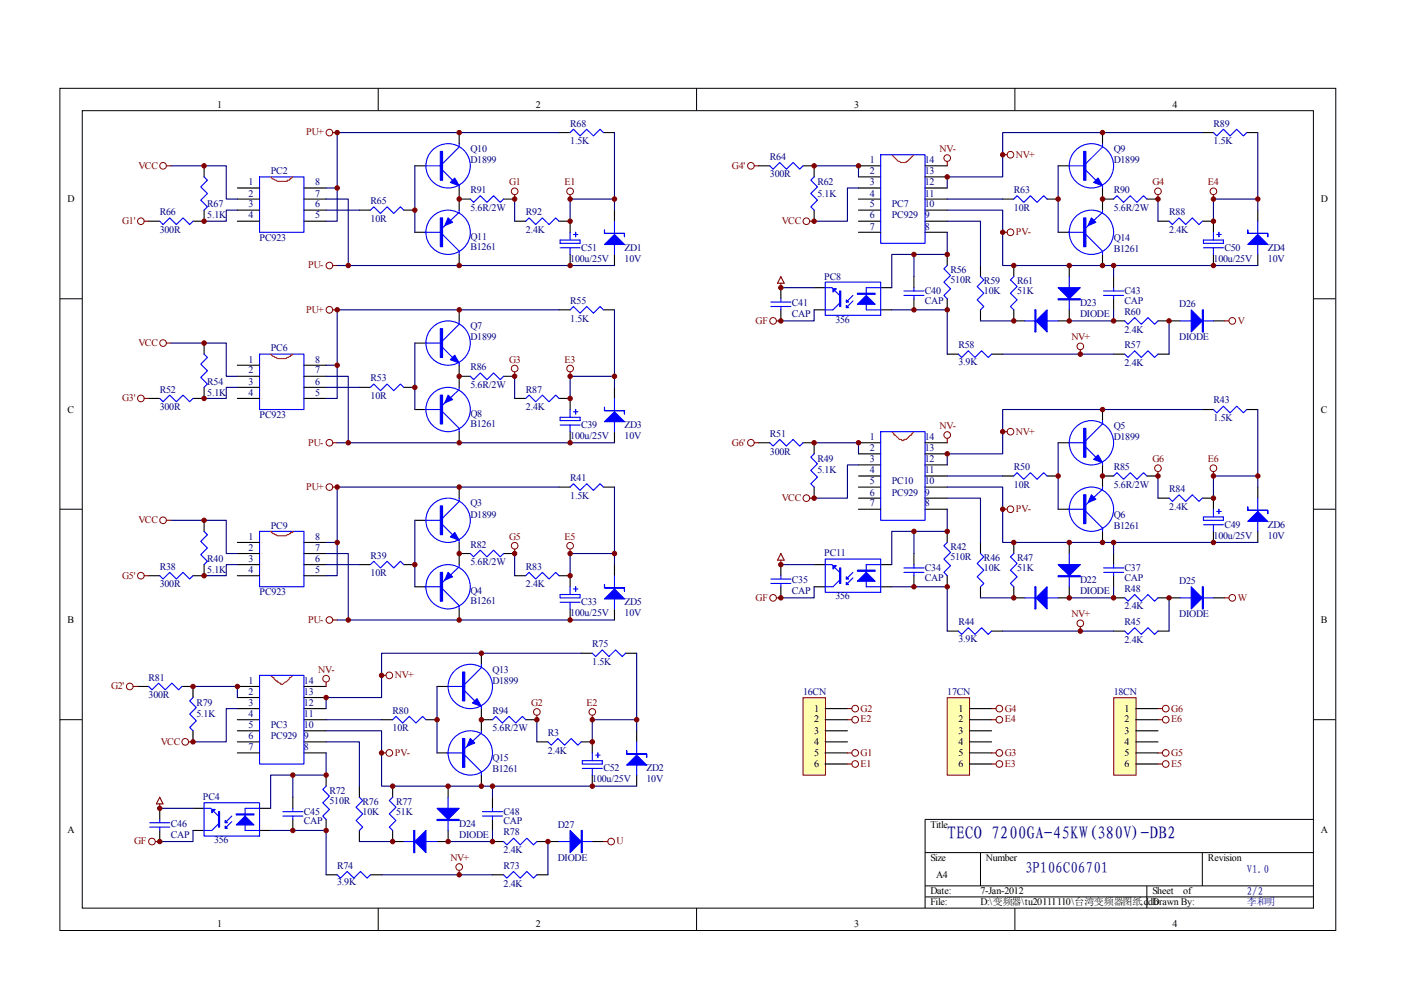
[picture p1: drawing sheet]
<svg xmlns="http://www.w3.org/2000/svg" width="297mm" height="210mm" viewBox="0 0 297 210" stroke-linecap="round" stroke-linejoin="round" font-family="sans-serif">
<g fill="none" stroke="#000" stroke-width=".21">
<path d="M12.7 18.7h270.5v178.6h-270.5zM80.2 18.7v4.7M147.7 18.7v4.7M215.2 18.7v4.7M17.4 23.5h261.1v169h-261.1zM12.7 63.3h4.7M278.4 63.3h4.7M12.7 108h4.7M278.4 108h4.7M12.7 152.6h4.7M278.4 152.6h4.7M278.4 173.7h-82.3v18.8"/>
<path d="M80.2 192.5v4.7M147.7 192.5v4.7M196.1 180.8h82.3M196.1 187.8h82.3M196.1 190.2h82.3M207.9 180.8v7M215.2 192.5v4.7M243.2 187.8v4.7M254.9 180.8v7"/>
</g>
<g fill="none" stroke="#00f" stroke-width=".23">
<path d="M43.3 37.5l.7 .7-1.4 1.4 1.4 1.4-1.4 1.4 1.4 1.5-.7 .7M55 37.5h9.4v11.8h-9.4zM90.3 35.2h3.5M93.8 36.1l2.1 2.1M97.4 30.5v.7l-3.6 3.5M97.4 39.4v.5M120.9 28.1l.7-.7 1.4 1.4 1.4-1.4 1.4 1.4 1.4-1.4 .7 .7M163.2 35.2l.7 .7 1.4-1.4 1.4 1.4 1.4-1.4 1.5 1.4 .7-.7M172.6 37.5l-.7 .7 1.4 1.4-1.4 1.4 1.4 1.4-1.4 1.5 .7 .7M186.7 32.8h9.4v18.8h-9.4zM226.7 35.2h3.5M230.2 36.1l2.1 2.1"/>
<path d="M233.8 30.5v.7l-3.6 3.5M233.8 39.4v.5M257.3 28.1l.7 .7 1.4-1.4 1.4 1.4 1.4-1.4 1.4 1.4 .7-.7M33.9 46.9l.7 .7 1.4-1.4 1.4 1.4 1.4-1.4 1.4 1.4 .7-.7M78.5 44.6l.8-.7 1.4 1.4 1.4-1.4 1.4 1.4 1.4-1.4 .7 .7M90.1 49.3h3.3M93.8 49.7l3.6 3.5v.7M97.4 44.6v.4l-3.6 3.3M99.7 42.2l.7 .7 1.4-1.4 1.4 1.4 1.4-1.4 1.5 1.4 .7-.7M111.5 46.9l.7-.7 1.4 1.4 1.4-1.4 1.4 1.4 1.4-1.4 .7 .7M118.8 50.9h4.2v.7h-4.2zM118.8 52.5h4.2"/>
<path d="M120.9 49.3v1.6M120.9 52.5v1.4M121.6 49.7h.9M122.1 49.3v.9M130.3 46.9v7M175 59.8h11.7v7.1h-11.7zM200.8 56.3l-.7 .7 1.4 1.4-1.4 1.4 1.4 1.4-1.4 1.4 .7 .7M207.9 58.6l.7 .7-1.4 1.5 1.4 1.4-1.4 1.4 1.4 1.4-.7 .7M214.9 42.2l.7-.7 1.5 1.4 1.4-1.4 1.4 1.4 1.4-1.4 .7 .7M214.9 58.6l-.7 .7 1.4 1.5-1.4 1.4 1.4 1.4-1.4 1.4 .7 .7M226.5 49.3h3.3M226.7 58.6v7.1"/>
<path d="M230.2 49.7l3.6 3.5v.7M233.8 44.6v.4l-3.6 3.3M236.1 42.2l.7-.7 1.4 1.4 1.4-1.4 1.4 1.4 1.5-1.4 .7 .7M247.9 46.9l.7 .7 1.4-1.4 1.4 1.4 1.4-1.4 1.4 1.4 .7-.7M255.2 52.5h4.2M255.2 50.9h4.2v.7h-4.2zM257.3 49.3v1.6M257.3 52.5v1.4M258 49.7h.9M258.4 49.3v.9M266.7 46.9v7M43.3 75.1l.7 .7-1.4 1.4 1.4 1.4-1.4 1.4 1.4 1.4-.7 .7"/>
<path d="M55 75.1h9.4v11.7h-9.4zM90.3 72.7h3.5M93.8 73.7l2.1 2.1M97.4 68v.7l-3.6 3.6M97.4 77v.4M99.7 79.8l.7 .7 1.4-1.4 1.4 1.4 1.4-1.4 1.5 1.4 .7-.7M120.9 65.7l.7-.7 1.4 1.4 1.4-1.4 1.4 1.4 1.4-1.4 .7 .7M163.4 64h4.3M163.4 65h4.3M165.6 63.3v.7M165.6 65v.7M175 61h1.4l1.6 1.6"/>
<path d="M178 64.3l-1.4 1.4h-1.6M180.8 62.6l-1.4 1.4M180.8 63.8l-1.4 1.4M186.7 61h-3v4.7h3M191.7 61.7h4.2M191.7 62.6h4.2M193.8 61v.7M193.8 62.6v.7M203.2 75.1l.7 .7 1.4-1.4 1.4 1.4 1.4-1.4 1.4 1.4 .7-.7M217.3 68h7M234 61.7h4.2M234 62.6h4.2"/>
<path d="M236.1 61v.7M236.1 62.6v.7M238.5 75.1l.7 .7 1.4-1.4 1.4 1.4 1.4-1.4 1.4 1.4 .7-.7M238.5 68l.7 .7 1.4-1.4 1.4 1.4 1.4-1.4 1.4 1.4 .7-.7M250.2 68h7.1M33.9 84.5l.7 .7 1.4-1.4 1.4 1.4 1.4-1.4 1.4 1.4 .7-.7M78.5 82.1l.8-.7 1.4 1.4 1.4-1.4 1.4 1.4 1.4-1.4 .7 .7M90.1 86.8h3.3M93.8 87.3l3.6 3.5v.7M97.4 82.1v.5l-3.6 3.3M111.5 84.5l.7-.7 1.4 1.4 1.4-1.4 1.4 1.4 1.4-1.4 .7 .7M118.8 88.5h4.2v.7h-4.2z"/>
<path d="M118.8 90.1h4.2M120.9 86.8v1.7M120.9 90.1v1.4M121.6 87.3h.9M122.1 86.8v1M130.3 84.5v7M163.2 93.9l.7 .7 1.4-1.4 1.4 1.4 1.4-1.4 1.5 1.4 .7-.7M172.6 96.2l-.7 .7 1.4 1.4-1.4 1.4 1.4 1.5-1.4 1.4 .7 .7M186.7 91.5h9.4v18.8h-9.4zM226.7 93.9h3.5M230.2 94.8l2.1 2.1M233.8 89.2v.7l-3.6 3.5"/>
<path d="M233.8 98.1v.5M257.3 86.8l.7 .7 1.4-1.4 1.4 1.4 1.4-1.4 1.4 1.4 .7-.7M43.3 112.7l.7 .7-1.4 1.4 1.4 1.4-1.4 1.4 1.4 1.4-.7 .7M55 112.7h9.4v11.7h-9.4zM78.5 119.7l.8-.7 1.4 1.4 1.4-1.4 1.4 1.4 1.4-1.4 .7 .7M90.3 110.3h3.5M93.8 111.3l2.1 2.1M97.4 105.6v.7l-3.6 3.5M97.4 119.7v.5l-3.6 3.3M97.4 114.5v.5M99.7 117.4l.7 .7 1.4-1.4 1.4 1.4 1.4-1.4 1.5 1.4 .7-.7M120.9 103.3l.7-.7 1.4 1.4 1.4-1.4 1.4 1.4 1.4-1.4 .7 .7"/>
<path d="M175 118.5h11.7v7.1h-11.7zM175 119.7h1.4l1.6 1.7M186.7 119.7h-3v4.7h3M193.8 119.7v.7M200.8 115l-.7 .7 1.4 1.4-1.4 1.4 1.4 1.4-1.4 1.5 .7 .7M207.9 117.4l.7 .7-1.4 1.4 1.4 1.4-1.4 1.4 1.4 1.4-.7 .7M214.9 100.9l.7-.7 1.5 1.4 1.4-1.4 1.4 1.4 1.4-1.4 .7 .7M214.9 117.4l-.7 .7 1.4 1.4-1.4 1.4 1.4 1.4-1.4 1.4 .7 .7M226.5 108h3.3M226.7 117.4v7M230.2 108.4l3.6 3.6v.7M233.8 103.3v.4l-3.6 3.3"/>
<path d="M236.1 100.9l.7-.7 1.4 1.4 1.4-1.4 1.4 1.4 1.5-1.4 .7 .7M236.1 119.7v.7M247.9 105.6l.7 .7 1.4-1.4 1.4 1.4 1.4-1.4 1.4 1.4 .7-.7M255.2 109.6h4.2v.7h-4.2zM255.2 111.3h4.2M257.3 108v1.6M257.3 111.3v1.4M258 108.4h.9M258.4 108v.9M266.7 105.6v7.1M33.9 122.1l.7 .7 1.4-1.4 1.4 1.4 1.4-1.4 1.4 1.4 .7-.7M90.1 124.4h3.3"/>
<path d="M93.8 124.9l3.6 3.5v.7M111.5 122.1l.7-.7 1.4 1.4 1.4-1.4 1.4 1.4 1.4-1.4 .7 .7M118.8 126.1h4.2v.7h-4.2zM118.8 127.7h4.2M120.9 124.4v1.7M120.9 127.7v1.4M121.6 124.9h.9M122.1 124.4v.9M125.6 138.5l.7 .7 1.4-1.4 1.4 1.4 1.4-1.4 1.4 1.4 .7-.7M130.3 122.1v7M163.4 122.8h4.3M163.4 123.7h4.3"/>
<path d="M165.6 122.1v.7M165.6 123.7v.7M178 123l-1.4 1.4h-1.6M180.8 121.4l-1.4 1.4M180.8 122.5l-1.4 1.4M191.7 120.4h4.2M191.7 121.4h4.2M193.8 121.4v.7M203.2 133.8l.7 .7 1.4-1.4 1.4 1.4 1.4-1.4 1.4 1.4 .7-.7M217.3 126.8h7M234 120.4h4.2M234 121.4h4.2"/>
<path d="M236.1 121.4v.7M238.5 133.8l.7 .7 1.4-1.4 1.4 1.4 1.4-1.4 1.4 1.4 .7-.7M238.5 126.8l.7 .7 1.4-1.4 1.4 1.4 1.4-1.4 1.4 1.4 .7-.7M250.2 126.8h7.1M31.5 145.5l.7 .8 1.4-1.5 1.4 1.5 1.4-1.5 1.5 1.5 .7-.8M40.9 147.9l-.7 .7 1.4 1.4-1.4 1.4 1.4 1.4-1.4 1.4 .7 .7M55 143.2h9.4v18.8h-9.4zM83.2 152.6l.8-.7 1.4 1.4 1.4-1.4 1.4 1.4 1.4-1.4 .7 .7M94.8 159.6h3.3M95 145.5h3.5M98.5 146.5l2.2 2.1M102.1 140.9v.7l-3.6 3.5"/>
<path d="M102.1 154.9v.5l-3.6 3.3M102.1 149.8v.4M104.4 152.6l.7-.7 1.4 1.4 1.4-1.4 1.5 1.4 1.4-1.4 .7 .7M116.2 157.3l.7 .7 1.4-1.4 1.4 1.4 1.4-1.4 1.4 1.4 .7-.7M125.6 159.6v1.7M126.8 159.6v1M135 157.3v7M31.7 174.4h4.3M31.7 175.4h4.3M33.9 173.7v.7M33.9 175.4v.7M43.3 170.2h11.7v7.1h-11.7z"/>
<path d="M43.3 171.4h1.4l1.6 1.6M46.3 174.7l-1.4 1.4h-1.6M49.1 173l-1.4 1.4M49.1 174.2l-1.4 1.4M55 171.4h-3v4.7h3M60 172.1h4.2M60 173h4.2M62.1 171.4v.7M62.1 173v.7M69.1 166.7l-.7 .7 1.4 1.4-1.4 1.4 1.4 1.4-1.4 1.4 .7 .7M76.2 169l.7 .7-1.4 1.4 1.4 1.5-1.4 1.4 1.4 1.4-.7 .7M83.2 169l-.7 .7 1.5 1.4-1.5 1.5 1.5 1.4-1.5 1.4 .7 .7"/>
<path d="M85.6 178.4h7.1M95 169v7.1M98.5 160.1l3.6 3.5v.7M102.3 172.1h4.2M102.3 173h4.2M104.4 171.4v.7M104.4 173v.7M106.8 178.4l.7 .7 1.4-1.4 1.4 1.4 1.4-1.4 1.4 1.4 .7-.7M118.5 178.4h7.1M123.5 161.3h4.2v.7h-4.2zM123.5 162.9h4.2M125.6 162.9v1.4"/>
<path d="M126.3 160.1h.9M71.5 185.5l.7 .7 1.4-1.4 1.4 1.4 1.4-1.4 1.4 1.4 .7-.7M106.8 185.5l.7 .7 1.4-1.4 1.4 1.4 1.4-1.4 1.4 1.4 .7-.7"/>
<circle cx="95" cy="35.2" r="4.7"/>
<circle cx="231.4" cy="35.2" r="4.7"/>
<circle cx="95" cy="49.3" r="4.7"/>
<circle cx="231.4" cy="49.2" r="4.7"/>
<circle cx="95" cy="72.7" r="4.7"/>
<circle cx="95" cy="86.8" r="4.7"/>
<circle cx="231.4" cy="93.9" r="4.7"/>
<circle cx="95" cy="110.3" r="4.7"/>
<circle cx="231.4" cy="108" r="4.7"/>
<circle cx="95" cy="124.4" r="4.7"/>
<circle cx="99.7" cy="159.6" r="4.7"/>
<circle cx="99.7" cy="145.5" r="4.7"/>
</g>
<g fill="none" stroke="#000" stroke-width=".23">
<path d="M43.3 35.2v2.3M50.3 39.9h4.7M64.4 39.9h4.7M88 35.2h2.3M97.4 28.1v2.4M97.4 39.9v4.7M118.5 28.1h2.4M127.9 28.1h2.4M160.9 35.2h2.3M170.3 35.2h2.3v2.3M182 39.9h4.7M182 35.2h4.7"/>
<path d="M182 37.5h4.7M196.1 39.9h4.7M196.1 35.2h4.7M196.1 37.5h4.7M224.3 35.2h2.4M233.8 28.1v2.4M233.8 39.9v4.7M254.9 28.1h2.4M264.3 28.1h2.4M31.5 46.9h2.4M43.3 44.6v2.3h-2.4M50.3 42.2h4.7"/>
<path d="M50.3 44.6h4.7M50.3 46.9h4.7M64.4 42.2h4.7M64.4 44.6h4.7M64.4 46.9h4.7M76.2 44.6h2.3M85.6 44.6h2.4M88 49.3h2.3M97.4 42.2h2.3M97.4 53.9v2.4M106.8 42.2h2.3M109.1 46.9h2.4"/>
<path d="M118.5 46.9h2.4v2.4M120.9 53.9v2.4M130.3 44.6v2.3M130.3 53.9v2.4M172.6 44.6v2.3M182 42.2h4.7M182 44.6h4.7M182 46.9h4.7M182 49.3h4.7M193.8 58.6v2.4M196.1 42.2h4.7M196.1 44.6h4.7"/>
<path d="M196.1 46.9h4.7M196.1 49.3h4.7M200.8 53.9v2.4M207.9 56.3v2.3M212.6 42.2h2.3M214.9 56.3v2.3M222 42.2h2.3M224.3 49.3h2.4M226.7 56.3v2.3M233.8 42.2h2.3M233.8 53.9v2.4M236.1 58.6v2.4"/>
<path d="M243.2 42.2h2.3M245.5 46.9h2.4M254.9 46.9h2.4v2.4M257.3 53.9v2.4M266.7 44.6v2.3M266.7 53.9v2.4M43.3 72.7v2.4M50.3 77.4h4.7M50.3 79.8h4.7M64.4 77.4h4.7M64.4 79.8h4.7M88 72.7h2.3"/>
<path d="M97.4 65.7v2.3M97.4 77.4v4.7M97.4 79.8h2.3M106.8 79.8h2.3M118.5 65.7h2.4M127.9 65.7h2.4M165.6 61v2.3M165.6 65.7v2.3M172.6 65.7h2.4M172.6 61h2.4M186.7 65.7h2.4M186.7 61h2.4"/>
<path d="M193.8 63.3v2.4M200.8 63.3v2.4M200.8 75.1h2.4M207.9 65.7v2.3M210.2 75.1h2.4M214.9 65.7v2.3h2.4M226.7 65.7v2.3h-2.4M236.1 75.1h2.4M236.1 63.3v2.4M236.1 68h2.4M245.5 75.1h2.4M245.5 68h4.7"/>
<path d="M257.3 68h2.3M31.5 84.5h2.4M43.3 82.1v2.4h-2.4M50.3 82.1h4.7M50.3 84.5h4.7M64.4 82.1h4.7M64.4 84.5h4.7M76.2 82.1h2.3M85.6 82.1h2.4M88 86.8h2.3M97.4 91.5v2.4M109.1 84.5h2.4"/>
<path d="M118.5 84.5h2.4v2.3M120.9 91.5v2.4M130.3 82.1v2.4M130.3 91.5v2.4M160.9 93.9h2.3M170.3 93.9h2.3v2.3M182 93.9h4.7M182 96.2h4.7M182 98.6h4.7M196.1 93.9h4.7M196.1 96.2h4.7M196.1 98.6h4.7"/>
<path d="M224.3 93.9h2.4M233.8 86.8v2.4M233.8 98.6v4.7M254.9 86.8h2.4M264.3 86.8h2.4M43.3 110.3v2.4M43.3 119.7v2.4h-2.4M50.3 115h4.7M50.3 117.4h4.7M50.3 119.7h4.7M64.4 115h4.7M64.4 117.4h4.7"/>
<path d="M64.4 119.7h4.7M76.2 119.7h2.3M85.6 119.7h2.4M88 110.3h2.3M97.4 103.3v2.3M97.4 115v4.7M97.4 117.4h2.3M106.8 117.4h2.3M118.5 103.3h2.4M127.9 103.3h2.4M130.3 119.7v2.4M165.6 119.7v2.4"/>
<path d="M172.6 119.7h2.4M172.6 103.3v2.3M182 103.3h4.7M182 100.9h4.7M182 105.6h4.7M182 108h4.7M186.7 119.7h2.4M193.8 117.4v2.3M196.1 103.3h4.7M196.1 100.9h4.7M196.1 105.6h4.7M196.1 108h4.7"/>
<path d="M200.8 112.7v2.3M207.9 115v2.4M212.6 100.9h2.3M214.9 115v2.4M222 100.9h2.3M224.3 108h2.4M226.7 115v2.4M233.8 112.7v2.3M233.8 100.9h2.3M236.1 117.4v2.3M243.2 100.9h2.3M245.5 105.6h2.4"/>
<path d="M254.9 105.6h2.4v2.4M257.3 112.7v2.3M266.7 103.3v2.3M266.7 112.7v2.3M31.5 122.1h2.4M50.3 122.1h4.7M64.4 122.1h4.7M88 124.4h2.3M97.4 129.1v2.4M102.1 138.5v2.4M109.1 122.1h2.4M118.5 122.1h2.4v2.3"/>
<path d="M120.9 129.1v2.4M123.2 138.5h2.4M130.3 129.1v2.4M132.6 138.5h2.4M165.6 124.4v2.4M172.6 124.4h2.4M186.7 124.4h2.4M193.8 122.1v2.3M200.8 122.1v2.3M200.8 133.8h2.4M207.9 124.4v2.4M210.2 133.8h2.4"/>
<path d="M214.9 124.4v2.4h2.4M226.7 124.4v2.4h-2.4M236.1 122.1v2.3M236.1 133.8h2.4M236.1 126.8h2.4M245.5 133.8h2.4M245.5 126.8h4.7M257.3 126.8h2.3M29.2 145.5h2.3M38.6 145.5h2.3v2.4M40.9 154.9v2.4M50.3 145.5h4.7"/>
<path d="M50.3 147.9h4.7M50.3 150.2h4.7M50.3 152.6h4.7M50.3 154.9h4.7M50.3 157.3h4.7M50.3 159.6h4.7M64.4 145.5h4.7M64.4 147.9h4.7M64.4 150.2h4.7M64.4 152.6h4.7M64.4 154.9h4.7M64.4 157.3h4.7"/>
<path d="M64.4 159.6h4.7M80.9 152.6h2.3M90.3 152.6h2.4M92.7 145.5h2.3M92.7 159.6h2.3M102.1 152.6h2.3M102.1 150.2v4.7M111.5 152.6h2.3M113.8 157.3h2.4M123.2 157.3h2.4v2.3M135 154.9v2.4M33.9 171.4v2.3"/>
<path d="M33.9 176.1v2.3M40.9 176.1h2.4M40.9 171.4h2.4M55 176.1h2.4M55 171.4h2.4M62.1 169v2.4M62.1 173.7v2.4M69.1 164.3v2.4M69.1 173.7v2.4M76.2 166.7v2.3M76.2 176.1v2.3M83.2 166.7v2.3"/>
<path d="M83.2 176.1v2.3h2.4M95 176.1v2.3h-2.3M95 166.7v2.3M102.1 164.3v2.4M104.4 169v2.4M104.4 173.7v2.4M104.4 178.4h2.4M113.8 178.4h4.7M125.6 164.3v2.4M125.6 178.4h2.3M135 164.3v2.4M69.1 185.5h2.4"/>
<path d="M78.5 185.5h2.4M104.4 185.5h2.4M113.8 185.5h2.4"/>
</g>
<path d="M57.4 37.5a2.69 2.69 0 0 0 2.1 .9h1.4v-.2h.5v-.2h.2v-.3l.5-.2M189.1 32.8l.2 .2a3.6 3.6 0 0 0 1.9 1.5h.9v-.3h.3l1.4-1.4M57.4 75.1a2.66 2.66 0 0 0 2.1 .9 2.18 2.18 0 0 0 1.9-.4h.2v-.3l.5-.2M189.1 91.5l.4 .5v.2h.3l.4 .5a.74 .74 0 0 0 1 .5v.2h.5v-.2a.74 .74 0 0 0 .9-.5l.5-.5h.2v-.2l.5-.5M57.4 112.7a2.65 2.65 0 0 0 2.1 .9 2.17 2.17 0 0 0 1.9-.5h.2v-.2h.5v-.2M57.4 143.2l.5 .5h.2a.82 .82 0 0 0 .7 .7v.2l.7 .2v.3a.74 .74 0 0 0 .9-.5h.3l.7-.7v-.2h.2l.5-.5" fill="none" stroke="#f00" stroke-width=".23"/>
<g fill="none" stroke="#800000" stroke-width=".21">
<circle cx="34.6" cy="35.2" r=".71"/>
<circle cx="69.8" cy="28.1" r=".7"/>
<circle cx="159.2" cy="35.2" r=".71"/>
<circle cx="200.8" cy="33.5" r=".7"/>
<circle cx="214.2" cy="32.8" r=".71"/>
<circle cx="29.9" cy="46.9" r=".7"/>
<circle cx="69.8" cy="56.3" r=".7"/>
<circle cx="109.1" cy="40.6" r=".71"/>
<circle cx="120.9" cy="40.6" r=".71"/>
<circle cx="171" cy="46.9" r=".71"/>
<circle cx="214.2" cy="49.2" r=".71"/>
<circle cx="245.5" cy="40.6" r=".71"/>
<circle cx="257.3" cy="40.6" r=".71"/>
<circle cx="34.6" cy="72.7" r=".7"/>
<circle cx="69.8" cy="65.7" r=".71"/>
<circle cx="109.1" cy="78.1" r=".71"/>
<circle cx="120.9" cy="78.1" r=".71"/>
<circle cx="163.9" cy="68" r=".71"/>
<circle cx="229" cy="73.4" r=".7"/>
<circle cx="261.3" cy="68" r=".71"/>
<circle cx="29.9" cy="84.5" r=".7"/>
<circle cx="69.8" cy="93.9" r=".7"/>
<circle cx="159.2" cy="93.9" r=".71"/>
<circle cx="200.8" cy="92.2" r=".7"/>
<circle cx="214.2" cy="91.5" r=".71"/>
<circle cx="245.5" cy="99.3" r=".71"/>
<circle cx="257.3" cy="99.3" r=".71"/>
<circle cx="34.6" cy="110.3" r=".71"/>
<circle cx="69.8" cy="103.3" r=".7"/>
<circle cx="109.1" cy="115.7" r=".71"/>
<circle cx="120.9" cy="115.7" r=".71"/>
<circle cx="171" cy="105.6" r=".71"/>
<circle cx="214.2" cy="108" r=".71"/>
<circle cx="29.9" cy="122.1" r=".7"/>
<circle cx="69.8" cy="131.5" r=".7"/>
<circle cx="163.9" cy="126.8" r=".71"/>
<circle cx="229" cy="132.2" r=".71"/>
<circle cx="261.3" cy="126.8" r=".71"/>
<circle cx="27.5" cy="145.5" r=".71"/>
<circle cx="39.3" cy="157.3" r=".71"/>
<circle cx="69.1" cy="143.9" r=".71"/>
<circle cx="82.5" cy="143.2" r=".71"/>
<circle cx="82.5" cy="159.6" r=".71"/>
<circle cx="113.8" cy="150.9" r=".71"/>
<circle cx="125.6" cy="150.9" r=".71"/>
<circle cx="32.2" cy="178.4" r=".71"/>
<circle cx="129.6" cy="178.4" r=".71"/>
<circle cx="97.4" cy="183.8" r=".71"/>
</g>
<g fill="none" stroke="#800000" stroke-width=".23">
<path d="M35.3 35.2h.9M70.5 28.1h1M159.9 35.2h1M200.8 34.2v1M212.6 32.8h.9M30.6 46.9h.9M70.5 56.3h1M109.1 41.3v.9M120.9 41.3v.9M165.6 58.6l.7 1.5h-1.4zM171.7 46.9h.9M212.6 49.3h.9"/>
<path d="M245.5 41.3v.9M257.3 41.3v.9M35.3 72.7h.9M70.5 65.7h1M109.1 78.8v1M120.9 78.8v1M164.6 68h1M165.6 60.1v.9M229 74.1v1M259.6 68h1M30.6 84.5h.9M70.5 93.9h1"/>
<path d="M159.9 93.9h1M200.8 92.9v1M212.6 91.5h.9M245.5 100v.9M257.3 100v.9M35.3 110.3h.9M70.5 103.3h1M109.1 116.4v1M120.9 116.4v1M165.6 118.8v.9M165.6 117.4l.7 1.4h-1.4zM171.7 105.6h.9"/>
<path d="M212.6 108h.9M30.6 122.1h.9M70.5 131.5h1M164.6 126.8h1M229 132.9v.9M259.6 126.8h1M28.2 145.5h1M40 157.3h.9M69.1 144.6v.9M80.9 143.2h.9M80.9 159.6h.9M113.8 151.7v.9"/>
<path d="M125.6 151.7v.9M32.9 178.4h1M33.9 169l.7 1.4h-1.4zM33.9 170.4v1M127.9 178.4h1M97.4 184.5v1"/>
</g>
<g fill="none" stroke="#000080" stroke-width=".23">
<path d="M36.2 35.2h11.8v7h2.3M69.1 39.9h2.4M88 35.2v14.1M118.5 28.1h-47v18.8h-2.4M130.3 28.1v16.5M172.6 35.2h9.4v2.3M182 39.9h-2.3v7h-7.1M224.3 35.2v14.1M254.9 28.1h-42.3v9.4h-11.8v2.4M266.7 28.1v16.5M50.3 44.6h-2.3v2.3h-4.7M69.1 42.2h4.7v14.1"/>
<path d="M69.1 44.6h7.1M71.5 56.3h58.8M109.1 42.2v4.7M130.3 42.2h-9.4v4.7M193.8 53.9h-4.7v7.1M200.8 44.6h11.8v11.7h54.1M200.8 49.3v4.6h-7v4.7M200.8 46.9h7.1v9.4M200.8 42.2h11.8M236.1 56.3v2.3M245.5 42.2v4.7M257.3 42.2v4.7"/>
<path d="M36.2 72.7h11.8v7.1h2.3M69.1 79.8h4.7v14.1M69.1 77.4h2.4M88 72.7v14.1M109.1 79.8v4.7M118.5 65.7h-47v18.8h-2.4M130.3 79.8h-9.4v4.7M130.3 65.7v16.4M165.6 61h7M172.6 65.7v2.3h-7M189.1 65.7h11.7v9.4M207.9 68h7"/>
<path d="M212.6 75.1h23.5M236.1 65.7v2.3h-9.4M247.9 68v7.1M50.3 82.1h-2.3v2.4h-4.7M69.1 82.1h7.1M71.5 93.9h58.8M172.6 93.9h9.4v2.3M182 98.6h-2.3v7h-7.1M224.3 93.9v14.1M254.9 86.8h-42.3v9.4h-11.8v2.4M266.7 86.8v16.5M36.2 110.3h11.8v7.1h2.3"/>
<path d="M50.3 119.7h-2.3v2.4h-4.7M69.1 117.4h4.7v14.1M69.1 115h2.4M69.1 119.7h7.1M88 110.3v14.1M109.1 117.4v4.7M118.5 103.3h-47v18.8h-2.4M130.3 117.4h-9.4v4.7M130.3 103.3v16.4M165.6 119.7h7M193.8 112.7h-4.7v7M200.8 103.3h11.8v11.7h54.1"/>
<path d="M200.8 108v4.7h-7v4.7M200.8 105.6h7.1v9.4M200.8 100.9h11.8M236.1 115v2.4M245.5 100.9v4.7M257.3 100.9v4.7M71.5 131.5h58.8M123.2 138.5h-42.3v9.4h-11.8v2.3M135 138.5v16.4M172.6 124.4v2.4h-7M189.1 124.4h11.7v9.4M207.9 126.8h7"/>
<path d="M212.6 133.8h23.5M236.1 124.4v2.4h-9.4M247.9 126.8v7M40.9 145.5h9.4v2.4M50.3 150.2h-2.3v7.1h-7.1M69.1 154.9h11.8v11.8h54.1M69.1 159.6v4.7h-7v4.7M69.1 157.3h7.1v9.4M69.1 152.6h11.8M92.7 145.5v14.1M113.8 152.6v4.7M125.6 152.6v4.7"/>
<path d="M33.9 171.4h7M40.9 176.1v2.3h-7M57.4 176.1h11.7v9.4M62.1 164.3h-4.7v7.1M76.2 178.4h7M104.4 176.1v2.3h-9.4M104.4 166.7v2.3M116.2 178.4v7.1M80.9 185.5h23.5"/>
</g>
<g fill="#800000" stroke="#800000" stroke-width=".21">
<circle cx="43.3" cy="46.9" r=".47"/>
<circle cx="43.3" cy="35.2" r=".47"/>
<circle cx="97.4" cy="42.2" r=".47"/>
<circle cx="109.1" cy="42.2" r=".47"/>
<circle cx="120.9" cy="46.9" r=".47"/>
<circle cx="97.4" cy="28.1" r=".47"/>
<circle cx="71.5" cy="39.9" r=".47"/>
<circle cx="97.4" cy="56.3" r=".47"/>
<circle cx="120.9" cy="56.3" r=".47"/>
<circle cx="73.8" cy="56.3" r=".47"/>
<circle cx="88" cy="44.6" r=".47"/>
<circle cx="71.5" cy="28.1" r=".47"/>
<circle cx="120.9" cy="42.2" r=".47"/>
<circle cx="130.3" cy="42.2" r=".47"/>
<circle cx="233.8" cy="42.2" r=".47"/>
<circle cx="257.3" cy="46.9" r=".47"/>
<circle cx="257.3" cy="56.3" r=".47"/>
<circle cx="233.8" cy="56.3" r=".47"/>
<circle cx="224.3" cy="42.2" r=".47"/>
<circle cx="200.8" cy="53.9" r=".47"/>
<circle cx="193.8" cy="65.7" r=".47"/>
<circle cx="193.8" cy="53.9" r=".47"/>
<circle cx="214.9" cy="56.3" r=".47"/>
<circle cx="226.7" cy="56.3" r=".47"/>
<circle cx="43.3" cy="84.5" r=".47"/>
<circle cx="43.3" cy="72.7" r=".47"/>
<circle cx="88" cy="82.1" r=".47"/>
<circle cx="71.5" cy="65.7" r=".47"/>
<circle cx="97.4" cy="65.7" r=".47"/>
<circle cx="97.4" cy="79.8" r=".47"/>
<circle cx="97.4" cy="93.9" r=".47"/>
<circle cx="120.9" cy="84.5" r=".47"/>
<circle cx="120.9" cy="93.9" r=".47"/>
<circle cx="71.5" cy="77.4" r=".47"/>
<circle cx="73.8" cy="93.9" r=".47"/>
<circle cx="130.3" cy="79.8" r=".47"/>
<circle cx="43.3" cy="122.1" r=".47"/>
<circle cx="43.3" cy="110.3" r=".47"/>
<circle cx="88" cy="119.7" r=".47"/>
<circle cx="71.5" cy="103.3" r=".47"/>
<circle cx="97.4" cy="103.3" r=".47"/>
<circle cx="97.4" cy="117.4" r=".47"/>
<circle cx="97.4" cy="131.5" r=".47"/>
<circle cx="120.9" cy="122.1" r=".47"/>
<circle cx="120.9" cy="131.5" r=".47"/>
<circle cx="71.5" cy="115" r=".47"/>
<circle cx="73.8" cy="131.5" r=".47"/>
<circle cx="130.3" cy="117.4" r=".47"/>
<circle cx="212.6" cy="49.3" r=".47"/>
<circle cx="233.8" cy="28.1" r=".47"/>
<circle cx="200.8" cy="37.5" r=".47"/>
<circle cx="200.8" cy="65.7" r=".47"/>
<circle cx="247.9" cy="68" r=".47"/>
<circle cx="236.1" cy="56.3" r=".47"/>
<circle cx="236.1" cy="68" r=".47"/>
<circle cx="226.7" cy="68" r=".47"/>
<circle cx="214.9" cy="68" r=".47"/>
<circle cx="212.6" cy="32.8" r=".47"/>
<circle cx="229" cy="75.1" r=".47"/>
<circle cx="165.6" cy="61" r=".47"/>
<circle cx="165.6" cy="68" r=".47"/>
<circle cx="182" cy="35.2" r=".47"/>
<circle cx="172.6" cy="35.2" r=".47"/>
<circle cx="172.6" cy="46.9" r=".47"/>
<circle cx="50.3" cy="145.5" r=".47"/>
<circle cx="69.1" cy="147.9" r=".47"/>
<circle cx="102.1" cy="138.5" r=".47"/>
<circle cx="102.1" cy="152.6" r=".47"/>
<circle cx="102.1" cy="166.7" r=".47"/>
<circle cx="92.7" cy="152.6" r=".47"/>
<circle cx="113.8" cy="152.6" r=".47"/>
<circle cx="125.6" cy="157.3" r=".47"/>
<circle cx="125.6" cy="166.7" r=".47"/>
<circle cx="69.1" cy="176.1" r=".47"/>
<circle cx="69.1" cy="164.3" r=".47"/>
<circle cx="62.1" cy="176.1" r=".47"/>
<circle cx="62.1" cy="164.3" r=".47"/>
<circle cx="83.2" cy="178.4" r=".47"/>
<circle cx="83.2" cy="166.7" r=".47"/>
<circle cx="116.2" cy="178.4" r=".47"/>
<circle cx="104.4" cy="178.4" r=".47"/>
<circle cx="95" cy="178.4" r=".47"/>
<circle cx="95" cy="166.7" r=".47"/>
<circle cx="33.9" cy="171.4" r=".47"/>
<circle cx="33.9" cy="178.4" r=".47"/>
<circle cx="97.4" cy="185.5" r=".47"/>
<circle cx="80.9" cy="143.2" r=".47"/>
<circle cx="80.9" cy="159.6" r=".47"/>
<circle cx="104.4" cy="166.7" r=".47"/>
<circle cx="40.9" cy="157.3" r=".47"/>
<circle cx="40.9" cy="145.5" r=".47"/>
<circle cx="182" cy="93.9" r=".47"/>
<circle cx="200.8" cy="96.2" r=".47"/>
<circle cx="233.8" cy="86.8" r=".47"/>
<circle cx="233.8" cy="100.9" r=".47"/>
<circle cx="233.8" cy="115" r=".47"/>
<circle cx="224.3" cy="100.9" r=".47"/>
<circle cx="257.3" cy="105.6" r=".47"/>
<circle cx="257.3" cy="115" r=".47"/>
<circle cx="200.8" cy="124.4" r=".47"/>
<circle cx="200.8" cy="112.7" r=".47"/>
<circle cx="193.8" cy="124.4" r=".47"/>
<circle cx="193.8" cy="112.7" r=".47"/>
<circle cx="214.9" cy="126.8" r=".47"/>
<circle cx="214.9" cy="115" r=".47"/>
<circle cx="247.9" cy="126.8" r=".47"/>
<circle cx="236.1" cy="126.8" r=".47"/>
<circle cx="226.7" cy="126.8" r=".47"/>
<circle cx="226.7" cy="115" r=".47"/>
<circle cx="165.6" cy="119.7" r=".47"/>
<circle cx="165.6" cy="126.8" r=".47"/>
<circle cx="229" cy="133.8" r=".47"/>
<circle cx="212.6" cy="91.5" r=".47"/>
<circle cx="212.6" cy="108" r=".47"/>
<circle cx="236.1" cy="115" r=".47"/>
<circle cx="172.6" cy="105.6" r=".47"/>
<circle cx="172.6" cy="93.9" r=".47"/>
<circle cx="109.1" cy="79.8" r=".47"/>
<circle cx="120.9" cy="79.8" r=".47"/>
<circle cx="109.1" cy="117.4" r=".47"/>
<circle cx="120.9" cy="117.4" r=".47"/>
<circle cx="245.5" cy="42.2" r=".47"/>
<circle cx="245.5" cy="100.9" r=".47"/>
</g>
<g fill="#00f" stroke="#00f" stroke-width=".23">
<path d="M95.5 38.7l.9-1 1 1.7z"/>
<path d="M95 46.2l.9 .9-1.6 .7z"/>
<path d="M128.2 51.8l2.1-2.1 2.1 2.1z"/>
<path d="M231.9 38.7l.9-1 1 1.7z"/>
<path d="M231.4 46.2l.9 .9-1.6 .7z"/>
<path d="M264.6 51.8l2.1-2.1 2.1 2.1z"/>
<path d="M183.7 62.6l1.8 1.9h-3.7z"/>
<path d="M179.4 64.8l.5 .4h-.5z"/>
<path d="M179.4 63.6l.5 .4h-.5z"/>
<path d="M176.6 61.2h.7l-.7 .7z"/>
<path d="M219.6 68l2.4-2.3v4.7z"/>
<path d="M224.3 61h4.7l-2.3 2.3z"/>
<path d="M252.6 65.7l2.3 2.3-2.3 2.4z"/>
<path d="M95.5 76.3l.9-1 1 1.7z"/>
<path d="M95 83.8l.9 .9-1.6 .7z"/>
<path d="M128.2 89.4l2.1-2.1 2.1 2.1z"/>
<path d="M95.5 113.8l.9-.9 1 1.6z"/>
<path d="M95 121.4l.9 .9-1.6 .7z"/>
<path d="M128.2 127l2.1-2.1 2.1 2.1z"/>
<path d="M100.2 149.1l.9-1 1 1.7z"/>
<path d="M99.7 156.6l1 .9-1.7 .7z"/>
<path d="M132.9 162.2l2.1-2.1 2.1 2.1z"/>
<path d="M50.1 174.9l1.9-1.9 1.9 1.9z"/>
<path d="M47.7 175.1l.5 .5h-.5z"/>
<path d="M47.7 174l.5 .4h-.5z"/>
<path d="M44.9 171.6h.7l-.7 .7z"/>
<path d="M88 178.4l2.3-2.3v4.7z"/>
<path d="M92.7 171.4h4.7l-2.4 2.3z"/>
<path d="M120.9 176.1l2.3 2.3-2.3 2.4z"/>
<path d="M231.9 97.4l.9-.9 1 1.6z"/>
<path d="M231.4 104.9l.9 1-1.6 .7z"/>
<path d="M264.6 110.6l2.1-2.2 2.1 2.2z"/>
<path d="M181.8 123.2l1.9-1.8 1.8 1.8z"/>
<path d="M179.4 123.5l.5 .4h-.5z"/>
<path d="M179.4 122.3l.5 .5h-.5z"/>
<path d="M176.6 119.9h.7l-.7 .8z"/>
<path d="M219.6 126.8l2.4-2.4v4.7z"/>
<path d="M224.3 119.7h4.7l-2.3 2.4z"/>
<path d="M252.6 124.4l2.3 2.4-2.3 2.3z"/>
<path d="M93.4 32.1h.4v6.1h-.4z" fill-rule="evenodd"/>
<path d="M93.4 46.2h.4v6.1h-.4z" fill-rule="evenodd"/>
<path d="M128.2 48.8v.7h4.2v.7v-.7h-4.2z" fill-rule="evenodd"/>
<path d="M229.8 32.1h.4v6.1h-.4z" fill-rule="evenodd"/>
<path d="M229.8 46.2h.4v6.1h-.4z" fill-rule="evenodd"/>
<path d="M264.6 48.8v.7h4.2v.7v-.7h-4.2z" fill-rule="evenodd"/>
<path d="M181.8 62.2h3.7v.2h-3.7z" fill-rule="evenodd"/>
<path d="M178 61.7h.3v3.3h-.3z" fill-rule="evenodd"/>
<path d="M219.4 65.7h.2v4.7h-.2z" fill-rule="evenodd"/>
<path d="M224.3 63.3h4.7v.3h-4.7z" fill-rule="evenodd"/>
<path d="M254.9 65.7h.3v4.7h-.3z" fill-rule="evenodd"/>
<path d="M93.4 69.7h.4v6.1h-.4z" fill-rule="evenodd"/>
<path d="M93.4 83.8h.4v6.1h-.4z" fill-rule="evenodd"/>
<path d="M128.2 86.4v.7h4.2v.7v-.7h-4.2z" fill-rule="evenodd"/>
<path d="M93.4 107.3h.4v6.1h-.4z" fill-rule="evenodd"/>
<path d="M93.4 121.4h.4v6.1h-.4z" fill-rule="evenodd"/>
<path d="M128.2 123.9v.7h4.2v.7v-.7h-4.2z" fill-rule="evenodd"/>
<path d="M98.1 142.5h.4v6.1h-.4z" fill-rule="evenodd"/>
<path d="M98.1 156.6h.4v6.1h-.4z" fill-rule="evenodd"/>
<path d="M132.9 159.2v.7h4.2v.7v-.7h-4.2z" fill-rule="evenodd"/>
<path d="M50.1 172.6h3.8v.2h-3.8z" fill-rule="evenodd"/>
<path d="M46.3 172.1h.3v3.3h-.3z" fill-rule="evenodd"/>
<path d="M87.7 176.1h.3v4.7h-.3z" fill-rule="evenodd"/>
<path d="M92.7 173.7h4.7v.3h-4.7z" fill-rule="evenodd"/>
<path d="M123.2 176.1h.3v4.7h-.3z" fill-rule="evenodd"/>
<path d="M229.8 90.8h.4v6.1h-.4z" fill-rule="evenodd"/>
<path d="M229.8 104.9h.4v6.1h-.4z" fill-rule="evenodd"/>
<path d="M264.6 107.5v.7h4.2v.7v-.7h-4.2z" fill-rule="evenodd"/>
<path d="M181.8 120.9h3.7v.2h-3.7z" fill-rule="evenodd"/>
<path d="M178 120.4h.3v3.3h-.3z" fill-rule="evenodd"/>
<path d="M219.4 124.4h.2v4.7h-.2z" fill-rule="evenodd"/>
<path d="M224.3 122.1h4.7v.2h-4.7z" fill-rule="evenodd"/>
<path d="M254.9 124.4h.3v4.7h-.3z" fill-rule="evenodd"/>
</g>
<path d="M170.3 148h4.7v16.4h-4.7z" fill="#ffffb0"/>
<path d="M170.3 147.9h4.7v16.5h-4.7z" fill="none" stroke="#800000" stroke-width=".21"/>
<path d="M175 150.2h4.7M175 152.6h4.7M175 154.9h4.7M175 157.3h4.7M175 159.6h4.7M175 162h4.7" fill="none" stroke="#000" stroke-width=".23"/>
<path d="M200.9 148h4.7v16.4h-4.7z" fill="#ffffb0"/>
<path d="M200.8 147.9h4.8v16.5h-4.8z" fill="none" stroke="#800000" stroke-width=".21"/>
<path d="M205.5 150.2h4.7M205.5 152.6h4.7M205.5 154.9h4.7M205.5 157.3h4.7M205.5 159.6h4.7M205.5 162h4.7" fill="none" stroke="#000" stroke-width=".23"/>
<path d="M236.2 148h4.7v16.4h-4.7z" fill="#ffffb0"/>
<g fill="none" stroke="#800000" stroke-width=".21">
<path d="M236.1 147.9h4.8v16.5h-4.8z"/>
<circle cx="181.3" cy="159.6" r=".71"/>
<circle cx="181.3" cy="152.6" r=".71"/>
<circle cx="181.3" cy="150.2" r=".71"/>
<circle cx="211.9" cy="159.6" r=".71"/>
<circle cx="211.9" cy="152.6" r=".7"/>
<circle cx="211.9" cy="150.2" r=".7"/>
<circle cx="247.2" cy="159.6" r=".71"/>
<circle cx="247.2" cy="152.6" r=".7"/>
<circle cx="247.2" cy="150.2" r=".7"/>
<circle cx="181.3" cy="162" r=".71"/>
<circle cx="211.9" cy="162" r=".7"/>
<circle cx="247.2" cy="162" r=".7"/>
</g>
<path d="M240.8 150.2h4.7M240.8 152.6h4.7M240.8 154.9h4.7M240.8 157.3h4.7M240.8 159.6h4.7M240.8 162h4.7" fill="none" stroke="#000" stroke-width=".23"/>
<path d="M179.7 159.6h.9M179.7 150.2h.9M179.7 152.6h.9M210.2 159.6h1M210.2 150.2h1M210.2 152.6h1M245.5 159.6h1M245.5 150.2h1M245.5 152.6h1M179.7 162h.9M210.2 162h1M245.5 162h1" fill="none" stroke="#800000" stroke-width=".23"/>
<path d="M257.3 42.2h9.4M257.3 100.9h9.4M125.6 152.6h9.4" fill="none" stroke="#000080" stroke-width=".23"/>
<g fill="#800000" stroke="#800000" stroke-width=".21">
<circle cx="125.6" cy="152.6" r=".47"/>
<circle cx="135" cy="152.6" r=".47"/>
<circle cx="257.3" cy="100.9" r=".47"/>
<circle cx="266.7" cy="100.9" r=".47"/>
<circle cx="257.3" cy="42.2" r=".47"/>
<circle cx="266.7" cy="42.2" r=".47"/>
</g>
<text font-size="3.8" fill="#000080" x="200.8" y="177.9">TECO 7200GA-45KW(380V)-DB2</text>
<text font-size="3.3" fill="#000080" x="217.3" y="185">3P106C06701</text>
<g font-size="2.3" fill="#000080">
<text x="264.3" y="185.2">V1.0</text>
<text x="264.3" y="189.8">2/2</text>
</g>
<g font-size="2.1">
<text x="46.1" y="22.9">1</text>
<text x="113.6" y="22.9">2</text>
<text x="181.1" y="22.9">3</text>
<text x="248.6" y="22.9">4</text>
<text x="14.3" y="42.8">D</text>
<text x="280.1" y="42.8">D</text>
<text x="14.3" y="87.5">C</text>
<text x="280.1" y="87.5">C</text>
<text x="14.3" y="132.1">B</text>
<text x="280.1" y="132.1">B</text>
<text x="172.6" y="150.9">1</text>
<text x="172.6" y="153.2">2</text>
<text x="172.6" y="155.5">3</text>
<text x="203.2" y="150.9">1</text>
<text x="203.2" y="153.2">2</text>
<text x="203.2" y="155.5">3</text>
<text x="238.4" y="150.9">1</text>
<text x="238.4" y="153.2">2</text>
<text x="238.4" y="155.5">3</text>
<text x="172.6" y="157.9">4</text>
<text x="172.6" y="160.3">5</text>
<text x="203.2" y="157.9">4</text>
<text x="203.2" y="160.3">5</text>
<text x="238.4" y="157.9">4</text>
<text x="238.4" y="160.3">5</text>
<text x="172.6" y="162.6">6</text>
<text x="203.2" y="162.6">6</text>
<text x="238.4" y="162.6">6</text>
<text x="14.3" y="176.7">A</text>
<text x="197.3" y="175.5">Title</text>
<text x="280.1" y="176.7">A</text>
<text x="197.3" y="182.6">Size</text>
<text x="209" y="182.6">Number</text>
<text x="256.1" y="182.6">Revision</text>
<text x="197.3" y="189.6">Date:</text>
<text x="197.3" y="192">File:</text>
<text x="198.5" y="186.1">A4</text>
<text x="207.9" y="189.6">7-Jan-2012</text>
<text x="207.9" y="192">D:\变频器\tu20111110\台湾变频器图纸.ddb</text>
<text x="244.3" y="189.6">Sheet</text>
<text x="244.3" y="192">Drawn By:</text>
<text x="250.9" y="189.6">of</text>
<text x="46.1" y="196.6">1</text>
<text x="113.6" y="196.6">2</text>
<text x="181.1" y="196.6">3</text>
<text x="248.6" y="196.6">4</text>
</g>
<g font-size="2.1" fill="#800000">
<text x="64.9" y="28.7">PU+</text>
<text x="29.4" y="35.7">VCC</text>
<text x="155.2" y="35.7">G4'</text>
<text x="199.2" y="32.3">NV-</text>
<text x="215.4" y="33.5">NV+</text>
<text x="107.9" y="39.3">G1</text>
<text x="119.7" y="39.3">E1</text>
<text x="244.3" y="39.3">G4</text>
<text x="256.1" y="39.3">E4</text>
<text x="25.9" y="47.5">G1'</text>
<text x="165.8" y="47.5">VCC</text>
<text x="215.4" y="49.9">PV-</text>
<text x="65.4" y="56.9">PU-</text>
<text x="64.9" y="66.3">PU+</text>
<text x="160.2" y="68.7">GF</text>
<text x="262.5" y="68.7">V</text>
<text x="29.4" y="73.3">VCC</text>
<text x="107.9" y="76.9">G3</text>
<text x="119.7" y="76.9">E3</text>
<text x="227.2" y="72.2">NV+</text>
<text x="25.9" y="85.1">G3'</text>
<text x="65.4" y="94.5">PU-</text>
<text x="155.2" y="94.5">G6'</text>
<text x="199.2" y="90.9">NV-</text>
<text x="215.4" y="92.1">NV+</text>
<text x="244.3" y="98">G6</text>
<text x="256.1" y="98">E6</text>
<text x="64.9" y="103.9">PU+</text>
<text x="165.8" y="106.2">VCC</text>
<text x="29.4" y="110.9">VCC</text>
<text x="215.4" y="108.6">PV-</text>
<text x="107.9" y="114.5">G5</text>
<text x="119.7" y="114.5">E5</text>
<text x="25.9" y="122.7">G5'</text>
<text x="160.2" y="127.4">GF</text>
<text x="227.2" y="130.9">NV+</text>
<text x="262.5" y="127.4">W</text>
<text x="65.4" y="132.1">PU-</text>
<text x="67.5" y="142.6">NV-</text>
<text x="83.7" y="143.8">NV+</text>
<text x="23.5" y="146.1">G2'</text>
<text x="112.6" y="149.7">G2</text>
<text x="124.4" y="149.7">E2</text>
<text x="182.5" y="150.9">G2</text>
<text x="182.5" y="153.2">E2</text>
<text x="213" y="150.9">G4</text>
<text x="213" y="153.2">E4</text>
<text x="248.3" y="150.9">G6</text>
<text x="248.3" y="153.2">E6</text>
<text x="34.1" y="157.9">VCC</text>
<text x="83.7" y="160.3">PV-</text>
<text x="182.5" y="160.3">G1</text>
<text x="213" y="160.3">G3</text>
<text x="248.3" y="160.3">G5</text>
<text x="182.5" y="162.6">E1</text>
<text x="213" y="162.6">E3</text>
<text x="248.3" y="162.6">E5</text>
<text x="28.4" y="179">GF</text>
<text x="130.7" y="179">U</text>
<text x="95.5" y="182.6">NV+</text>
</g>
<g font-size="2.1" fill="#000080">
<text x="120.9" y="26.9">R68</text>
<text x="257.3" y="26.9">R89</text>
<text x="99.7" y="32.3">Q10</text>
<text x="99.7" y="34.6">D1899</text>
<text x="120.9" y="30.6">1.5K</text>
<text x="163.2" y="33.9">R64</text>
<text x="184.4" y="34.6">1</text>
<text x="196.1" y="34.6">14</text>
<text x="236.1" y="32.3">Q9</text>
<text x="236.1" y="34.6">D1899</text>
<text x="257.3" y="30.6">1.5K</text>
<text x="52.7" y="39.3">1</text>
<text x="52.7" y="41.7">2</text>
<text x="57.4" y="36.9">PC2</text>
<text x="66.8" y="41.7">7</text>
<text x="66.8" y="39.3">8</text>
<text x="99.7" y="40.9">R91</text>
<text x="163.2" y="37.6">300R</text>
<text x="173.3" y="39.3">R62</text>
<text x="173.3" y="41.7">5.1K</text>
<text x="184.4" y="36.9">2</text>
<text x="184.4" y="39.3">3</text>
<text x="184.4" y="41.7">4</text>
<text x="196.1" y="41.7">11</text>
<text x="196.1" y="39.3">12</text>
<text x="196.1" y="36.9">13</text>
<text x="215" y="40.9">R63</text>
<text x="236.1" y="40.9">R90</text>
<text x="33.9" y="45.6">R66</text>
<text x="43.9" y="44">R67</text>
<text x="43.9" y="46.3">5.1K</text>
<text x="52.7" y="44">3</text>
<text x="52.7" y="46.3">4</text>
<text x="66.8" y="46.3">5</text>
<text x="66.8" y="44">6</text>
<text x="78.6" y="43.3">R65</text>
<text x="78.6" y="47">10R</text>
<text x="99.7" y="44.7">5.6R/2W</text>
<text x="111.5" y="45.6">R92</text>
<text x="184.4" y="44">5</text>
<text x="184.4" y="46.3">6</text>
<text x="189.1" y="44">PC7</text>
<text x="189.1" y="46.3">PC929</text>
<text x="196.1" y="46.3">9</text>
<text x="196.1" y="44">10</text>
<text x="215" y="44.7">10R</text>
<text x="236.1" y="44.7">5.6R/2W</text>
<text x="247.9" y="45.6">R88</text>
<text x="33.9" y="49.4">300R</text>
<text x="55" y="51.1">PC923</text>
<text x="99.7" y="50.8">Q11</text>
<text x="99.7" y="52.9">B1261</text>
<text x="111.5" y="49.4">2.4K</text>
<text x="123.2" y="53.2">C51</text>
<text x="132.4" y="53.2">ZD1</text>
<text x="184.4" y="48.7">7</text>
<text x="196.1" y="48.7">8</text>
<text x="236.1" y="51.1">Q14</text>
<text x="236.1" y="53.4">B1261</text>
<text x="247.9" y="49.4">2.4K</text>
<text x="259.6" y="53.2">C50</text>
<text x="268.8" y="53.2">ZD4</text>
<text x="120.9" y="55.5">100u/25V</text>
<text x="132.4" y="55.5">10V</text>
<text x="174.8" y="59.3">PC8</text>
<text x="201.5" y="57.8">R56</text>
<text x="201.5" y="60">510R</text>
<text x="257.3" y="55.5">100u/25V</text>
<text x="268.8" y="55.5">10V</text>
<text x="120.9" y="64.4">R55</text>
<text x="167.9" y="64.9">C41</text>
<text x="196.1" y="62.3">C40</text>
<text x="196.1" y="64.4">CAP</text>
<text x="208.6" y="60.2">R59</text>
<text x="208.6" y="62.3">10K</text>
<text x="215.6" y="60.2">R61</text>
<text x="215.6" y="62.3">51K</text>
<text x="229" y="64.9">D23</text>
<text x="238.4" y="62.3">C43</text>
<text x="238.4" y="64.4">CAP</text>
<text x="250" y="65.1">D26</text>
<text x="99.7" y="69.8">Q7</text>
<text x="120.9" y="68.2">1.5K</text>
<text x="167.9" y="67.2">CAP</text>
<text x="177.1" y="68.4">356</text>
<text x="229" y="67.2">DIODE</text>
<text x="238.4" y="66.7">R60</text>
<text x="238.4" y="70.5">2.4K</text>
<text x="52.7" y="76.9">1</text>
<text x="57.4" y="74.5">PC6</text>
<text x="66.8" y="76.9">8</text>
<text x="99.7" y="72.2">D1899</text>
<text x="203.2" y="73.8">R58</text>
<text x="203.2" y="77.3">3.9K</text>
<text x="238.4" y="73.8">R57</text>
<text x="238.4" y="77.6">2.4K</text>
<text x="250" y="72.2">DIODE</text>
<text x="33.9" y="83.2">R52</text>
<text x="43.9" y="81.5">R54</text>
<text x="43.9" y="83.9">5.1K</text>
<text x="52.7" y="79.2">2</text>
<text x="52.7" y="81.5">3</text>
<text x="52.7" y="83.9">4</text>
<text x="66.8" y="83.9">5</text>
<text x="66.8" y="81.5">6</text>
<text x="66.8" y="79.2">7</text>
<text x="78.6" y="80.9">R53</text>
<text x="99.7" y="78.5">R86</text>
<text x="99.7" y="82.3">5.6R/2W</text>
<text x="111.5" y="83.2">R87</text>
<text x="33.9" y="87">300R</text>
<text x="55" y="88.6">PC923</text>
<text x="78.6" y="84.6">10R</text>
<text x="99.7" y="88.4">Q8</text>
<text x="111.5" y="87">2.4K</text>
<text x="257.3" y="85.5">R43</text>
<text x="257.3" y="89.3">1.5K</text>
<text x="99.7" y="90.5">B1261</text>
<text x="120.9" y="93.1">100u/25V</text>
<text x="123.2" y="90.7">C39</text>
<text x="132.4" y="90.7">ZD3</text>
<text x="132.4" y="93.1">10V</text>
<text x="163.2" y="92.6">R51</text>
<text x="184.4" y="93.3">1</text>
<text x="184.4" y="95.7">2</text>
<text x="196.1" y="95.7">13</text>
<text x="196.1" y="93.3">14</text>
<text x="236.1" y="90.9">Q5</text>
<text x="236.1" y="93.3">D1899</text>
<text x="163.2" y="96.4">300R</text>
<text x="173.3" y="98">R49</text>
<text x="173.3" y="100.3">5.1K</text>
<text x="184.4" y="98">3</text>
<text x="184.4" y="100.3">4</text>
<text x="196.1" y="100.3">11</text>
<text x="196.1" y="98">12</text>
<text x="215" y="99.7">R50</text>
<text x="236.1" y="99.7">R85</text>
<text x="99.7" y="107.4">Q3</text>
<text x="120.9" y="102">R41</text>
<text x="120.9" y="105.8">1.5K</text>
<text x="184.4" y="102.7">5</text>
<text x="184.4" y="105.1">6</text>
<text x="184.4" y="107.4">7</text>
<text x="189.1" y="102.7">PC10</text>
<text x="189.1" y="105.1">PC929</text>
<text x="196.1" y="107.4">8</text>
<text x="196.1" y="105.1">9</text>
<text x="196.1" y="102.7">10</text>
<text x="215" y="103.4">10R</text>
<text x="236.1" y="103.4">5.6R/2W</text>
<text x="247.9" y="104.3">R84</text>
<text x="57.4" y="112.1">PC9</text>
<text x="99.7" y="109.7">D1899</text>
<text x="236.1" y="109.7">Q6</text>
<text x="236.1" y="112.1">B1261</text>
<text x="247.9" y="108.1">2.4K</text>
<text x="259.6" y="111.9">C49</text>
<text x="268.8" y="111.9">ZD6</text>
<text x="43.9" y="119.1">R40</text>
<text x="52.7" y="114.5">1</text>
<text x="52.7" y="116.8">2</text>
<text x="52.7" y="119.1">3</text>
<text x="66.8" y="119.1">6</text>
<text x="66.8" y="116.8">7</text>
<text x="66.8" y="114.5">8</text>
<text x="78.6" y="118.5">R39</text>
<text x="99.7" y="116.1">R82</text>
<text x="99.7" y="119.8">5.6R/2W</text>
<text x="174.8" y="118">PC11</text>
<text x="201.5" y="116.6">R42</text>
<text x="201.5" y="118.6">510R</text>
<text x="208.6" y="118.9">R46</text>
<text x="215.6" y="118.9">R47</text>
<text x="257.3" y="114.2">100u/25V</text>
<text x="268.8" y="114.2">10V</text>
<text x="33.9" y="120.7">R38</text>
<text x="33.9" y="124.6">300R</text>
<text x="43.9" y="121.5">5.1K</text>
<text x="52.7" y="121.5">4</text>
<text x="66.8" y="121.5">5</text>
<text x="78.6" y="122.2">10R</text>
<text x="99.7" y="125.9">Q4</text>
<text x="111.5" y="120.7">R83</text>
<text x="111.5" y="124.6">2.4K</text>
<text x="167.9" y="123.6">C35</text>
<text x="167.9" y="125.9">CAP</text>
<text x="196.1" y="121">C34</text>
<text x="196.1" y="123.1">CAP</text>
<text x="208.6" y="121">10K</text>
<text x="215.6" y="121">51K</text>
<text x="229" y="123.6">D22</text>
<text x="229" y="125.9">DIODE</text>
<text x="238.4" y="121">C37</text>
<text x="238.4" y="123.1">CAP</text>
<text x="238.4" y="125.5">R48</text>
<text x="250" y="123.9">D25</text>
<text x="55" y="126.2">PC923</text>
<text x="99.7" y="128">B1261</text>
<text x="120.9" y="130.7">100u/25V</text>
<text x="123.2" y="128.3">C33</text>
<text x="132.4" y="128.3">ZD5</text>
<text x="132.4" y="130.7">10V</text>
<text x="177.1" y="127.1">356</text>
<text x="238.4" y="129.2">2.4K</text>
<text x="250" y="130.9">DIODE</text>
<text x="125.6" y="137.3">R75</text>
<text x="203.2" y="132.5">R44</text>
<text x="203.2" y="136.1">3.9K</text>
<text x="238.4" y="132.5">R45</text>
<text x="238.4" y="136.3">2.4K</text>
<text x="104.4" y="142.6">Q13</text>
<text x="125.6" y="141">1.5K</text>
<text x="31.5" y="144.3">R81</text>
<text x="31.5" y="148">300R</text>
<text x="41.7" y="149.7">R79</text>
<text x="52.7" y="145">1</text>
<text x="52.7" y="147.3">2</text>
<text x="52.7" y="149.7">3</text>
<text x="64.4" y="149.7">12</text>
<text x="64.4" y="147.3">13</text>
<text x="64.4" y="145">14</text>
<text x="104.4" y="145">D1899</text>
<text x="170.3" y="147.3">16CN</text>
<text x="200.8" y="147.3">17CN</text>
<text x="236.1" y="147.3">18CN</text>
<text x="41.7" y="152">5.1K</text>
<text x="52.7" y="152">4</text>
<text x="52.7" y="154.4">5</text>
<text x="57.4" y="154.4">PC3</text>
<text x="64.4" y="154.4">10</text>
<text x="64.4" y="152">11</text>
<text x="83.2" y="151.3">R80</text>
<text x="83.2" y="155">10R</text>
<text x="104.4" y="151.3">R94</text>
<text x="104.4" y="155">5.6R/2W</text>
<text x="52.7" y="156.7">6</text>
<text x="52.7" y="159.1">7</text>
<text x="57.4" y="156.7">PC929</text>
<text x="64.4" y="159.1">8</text>
<text x="64.4" y="156.7">9</text>
<text x="104.4" y="161.4">Q15</text>
<text x="116.2" y="156.1">R3</text>
<text x="116.2" y="159.8">2.4K</text>
<text x="104.4" y="163.8">B1261</text>
<text x="125.6" y="165.9">100u/25V</text>
<text x="127.9" y="163.5">C52</text>
<text x="137.1" y="163.5">ZD2</text>
<text x="137.1" y="165.9">10V</text>
<text x="43" y="169.6">PC4</text>
<text x="64.4" y="172.7">C45</text>
<text x="69.8" y="168.2">R72</text>
<text x="69.8" y="170.4">510R</text>
<text x="76.9" y="170.6">R76</text>
<text x="76.9" y="172.7">10K</text>
<text x="84" y="170.6">R77</text>
<text x="84" y="172.7">51K</text>
<text x="106.8" y="172.7">C48</text>
<text x="36.2" y="175.3">C46</text>
<text x="36.2" y="177.6">CAP</text>
<text x="45.4" y="178.8">356</text>
<text x="64.4" y="174.8">CAP</text>
<text x="97.4" y="175.3">D24</text>
<text x="97.4" y="177.6">DIODE</text>
<text x="106.8" y="174.8">CAP</text>
<text x="106.8" y="177.1">R78</text>
<text x="118.3" y="175.5">D27</text>
<text x="71.5" y="184.2">R74</text>
<text x="106.8" y="184.2">R73</text>
<text x="106.8" y="180.9">2.4K</text>
<text x="118.3" y="182.6">DIODE</text>
<text x="71.5" y="187.7">3.9K</text>
<text x="106.8" y="188">2.4K</text>
<text x="264.3" y="192">李和明</text>
</g>
</svg>
